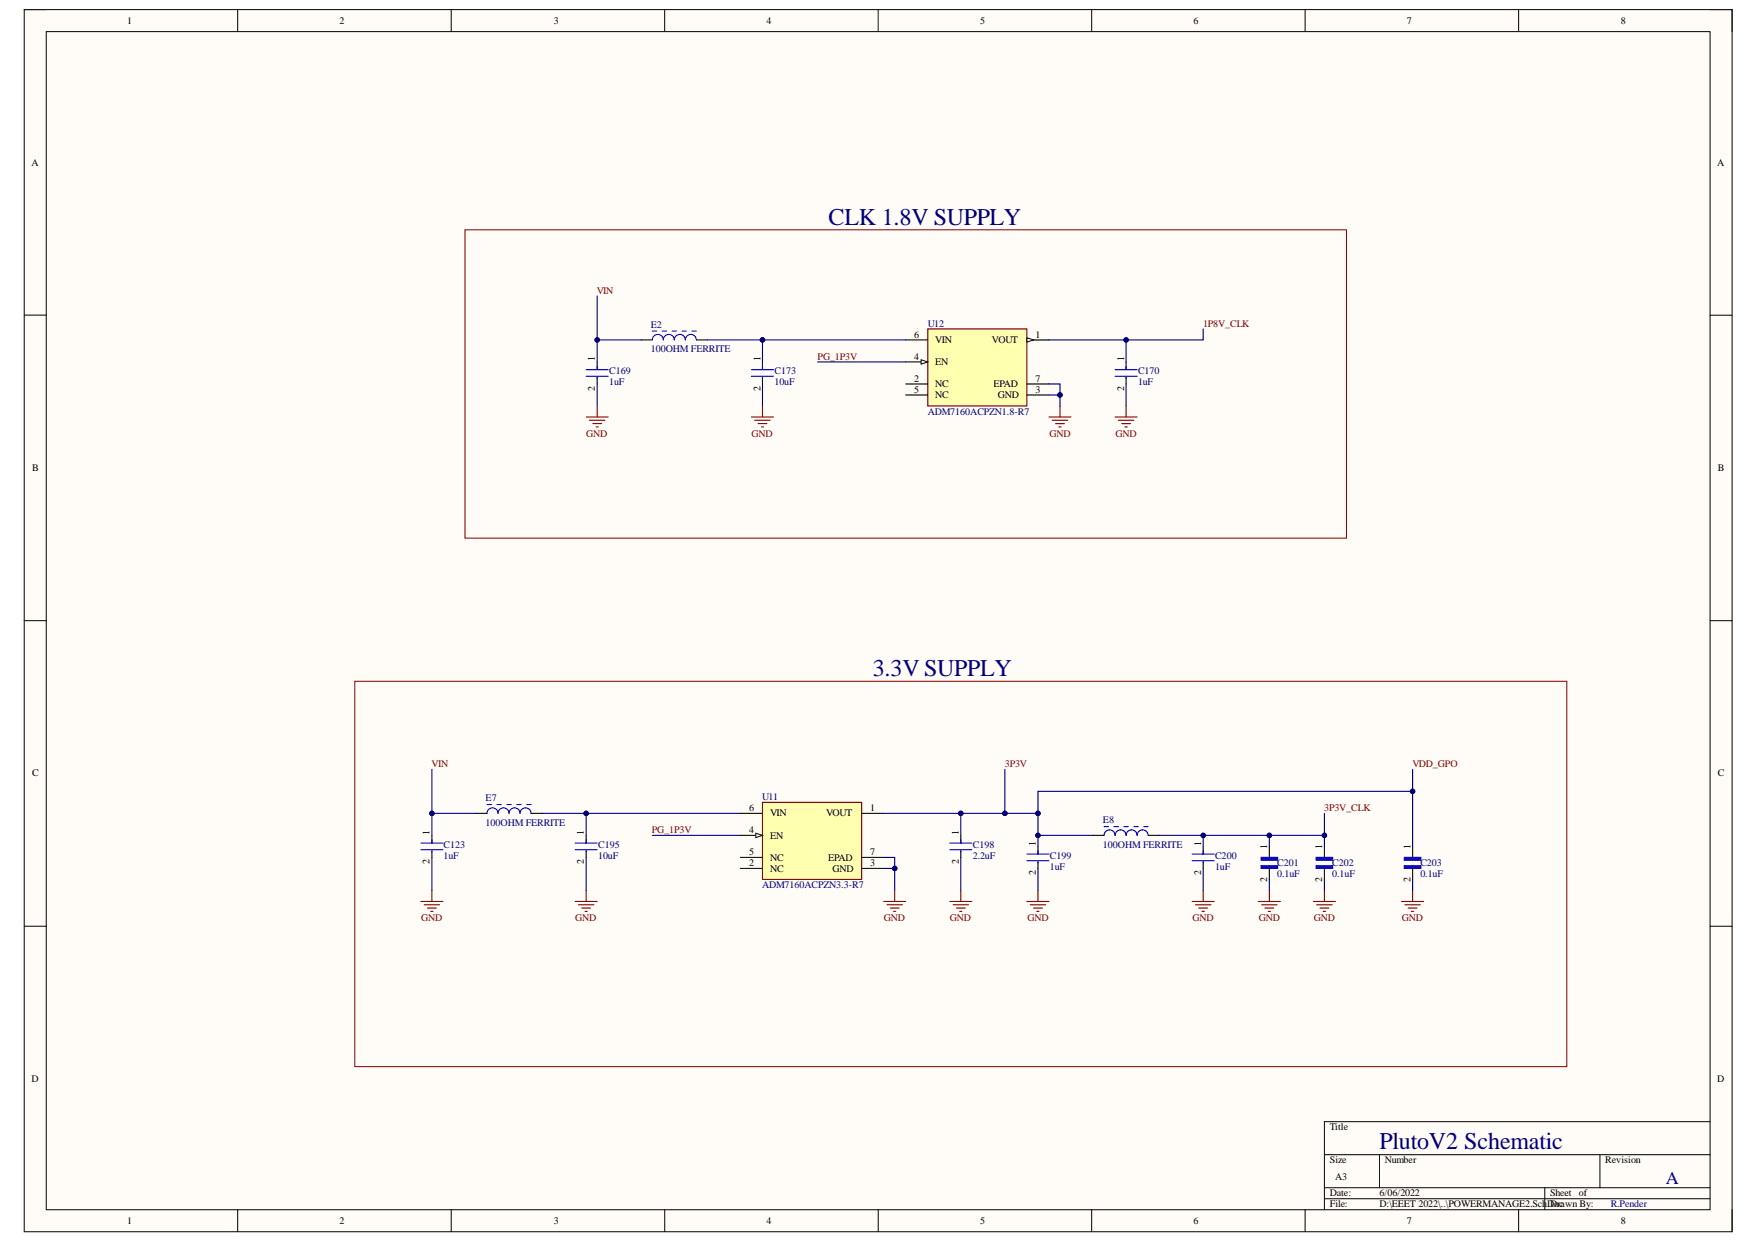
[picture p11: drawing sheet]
<svg xmlns="http://www.w3.org/2000/svg" width="297mm" height="210mm" viewBox="0 0 297 210" stroke-linecap="round" stroke-linejoin="round" font-family="sans-serif">
<path d="M4.1 1.6h288.2v206.2h-288.2z" fill-rule="evenodd" fill="#fffcf8"/>
<path d="M4.1 1.6h288.2v206.2h-288.2z" fill="none" stroke="#000" stroke-width=".17"/>
<path d="M7.8 5.3h280.8v198.8h-280.8z" fill-rule="evenodd" fill="#fffcf8"/>
<g fill="none" stroke="#000" stroke-width=".17">
<path d="M4.1 1.6h3.7M7.8 5.3h280.8v198.8h-280.8zM40.1 1.6v3.7M76.1 1.6v3.7M112.2 1.6v3.7M148.2 1.6v3.7M184.2 1.6v3.7M220.3 1.6v3.7M256.3 1.6v3.7M288.6 1.6h3.7v3.7M4.1 53.2h3.7M288.6 53.2h3.7"/>
<path d="M4.1 104.7h3.7M288.6 104.7h3.7M4.1 156.3h3.7M288.6 156.3h3.7M223.5 194.8h65.1M232.8 194.8v5.6M270 194.8v5.6M288.6 189.3h-65.1v14.8M40.1 204.1v3.7M76.1 204.1v3.7M112.2 204.1v3.7M148.2 204.1v3.7"/>
<path d="M184.2 204.1v3.7M220.3 204.1v3.7M223.5 200.4h65.1M223.5 202.3h65.1M256.3 204.1v3.7M260.7 200.4v3.7M292.3 204.1v3.7"/>
</g>
<path d="M156.6 55.5h16.7v13h-16.7z" fill-rule="evenodd" fill="#ffffb0"/>
<path d="M156.6 55.5h16.7v13h-16.7z" fill="none" stroke="#800000" stroke-width=".19"/>
<path d="M173.3 57.4h3.7" fill="none" stroke="#000" stroke-width=".19"/>
<path d="M173.3 57l1.1 .4-1.1 .3z" fill="#f8fcff"/>
<path d="M173.3 57l1.1 .4-1.1 .3z" fill="none" stroke="#000" stroke-width=".17"/>
<path d="M173.3 66.6h3.7" fill="none" stroke="#000" stroke-width=".19"/>
<path d="M152.9 61.1h3.7" fill="none" stroke="#000" stroke-width=".18"/>
<path d="M155.5 60.7l1.1 .4-1.1 .3z" fill="#f8fcff"/>
<path d="M155.5 60.7l1.1 .4-1.1 .3z" fill="none" stroke="#000" stroke-width=".17"/>
<path d="M152.9 57.4h3.7M152.9 66.6h3.7M152.9 64.8h3.7" fill="none" stroke="#000" stroke-width=".18"/>
<path d="M173.3 64.8h3.7" fill="none" stroke="#000" stroke-width=".19"/>
<path d="M128.7 135.4h16.7v13h-16.7z" fill-rule="evenodd" fill="#ffffb0"/>
<path d="M128.7 135.4h16.7v13h-16.7z" fill="none" stroke="#800000" stroke-width=".18"/>
<path d="M125 137.2h3.7M125 141h3.7" fill="none" stroke="#000" stroke-width=".18"/>
<path d="M127.6 140.6l1.1 .4-1.1 .3z" fill="#f8fcff"/>
<path d="M127.6 140.6l1.1 .4-1.1 .3z" fill="none" stroke="#000" stroke-width=".17"/>
<g fill="none" stroke="#000" stroke-width=".18">
<path d="M108.2 57.4h1.9M117.5 57.4h1.9M100.8 61.1v1.3M100.8 63.7v1.1M128.7 61.1v1.3M128.7 63.7v1.1M80.3 137.2h1.9M89.6 137.2h1.9M145.4 137.2h3.7M72.9 141v1.3M72.9 143.6v1.1M98.9 141v1.3"/>
<path d="M98.9 143.6v1.1M125 146.5h3.7M125 144.7h3.7M145.4 146.5h3.7M145.4 144.7h3.7M162.2 141v1.3M162.2 143.6v1.1"/>
</g>
<g fill="none" stroke="#00f" stroke-width=".18">
<path d="M110.1 57.4a.93 .93 0 0 1 .9-1 .93 .93 0 0 1 .9 1 .93 .93 0 0 1 1-1 .93 .93 0 0 1 .9 1 .93 .93 0 0 1 .9-1 .93 .93 0 0 1 1 1 .93 .93 0 0 1 .9-1 .93 .93 0 0 1 .9 1M110.1 55.9h.7M111.8 55.9h.7M113.4 55.9h.8M115.1 55.9h.8M116.8 55.9h.7M98.9 62.4h3.7M98.9 63.5h3.7M100.8 61.8v.6M100.8 63.7v.2M126.8 62.4h3.7M126.8 63.5h3.7"/>
<path d="M128.7 61.8v.6M128.7 63.7v.2M82.2 137.2a.93 .93 0 0 1 .9-.9 .93 .93 0 0 1 1 .9 .93 .93 0 0 1 .9-.9 .93 .93 0 0 1 .9 .9 .93 .93 0 0 1 .9-.9 .93 .93 0 0 1 1 .9 .93 .93 0 0 1 .9-.9 .93 .93 0 0 1 .9 .9M82.2 135.8h.7M83.9 135.8h.7M85.5 135.8h.8M87.2 135.8h.8M88.9 135.8h.7M71 142.3h3.8M71 143.4h3.8M72.9 141.7v.6M72.9 143.6v.1"/>
<path d="M97.1 142.3h3.7M97.1 143.4h3.7M98.9 141.7v.6M98.9 143.6v.1M160.3 142.3h3.7M160.3 143.4h3.7M162.2 141.7v.6M162.2 143.6v.1"/>
</g>
<path d="M149.1 152.1h3.8M149.7 152.7h2.6M150.3 153.2h1.4M150.8 153.8h.4M151 150.2v1.9" fill="none" stroke="#800000" stroke-width=".18"/>
<path d="M177 70.4h3.8M177.6 70.9h2.6M178.1 71.5h1.5M178.7 72h.4M178.9 68.5v1.9M188.2 70.4h3.7M188.8 70.9h2.6M189.3 71.5h1.5M189.9 72h.3M190.1 68.5v1.9" fill="none" stroke="#800000" stroke-width=".19"/>
<path d="M190.1 61.1v1.3M190.1 63.7v1.1M175.2 142.8v1.3M175.2 145.4v1.1M184.5 141h1.8M193.8 141h1.8M203.1 142.8v1.3M203.1 145.4v1.1" fill="none" stroke="#000" stroke-width=".19"/>
<g fill="none" stroke="#00f" stroke-width=".19">
<path d="M188.2 62.4h3.7M188.2 63.5h3.7M190.1 61.8v.6M190.1 63.7v.2M186.3 139.5h.8M188 139.5h.8M189.7 139.5h.7M191.4 139.5h.7M193 139.5h.8M173.3 144.1h3.7M173.3 145.2h3.7M175.2 143.6v.5"/>
<path d="M175.2 145.4v.2M186.3 141a.93 .93 0 0 1 1-1 .93 .93 0 0 1 .9 1 .93 .93 0 0 1 .9-1 .93 .93 0 0 1 1 1 .93 .93 0 0 1 .9-1 .93 .93 0 0 1 .9 1 .93 .93 0 0 1 .9-1 .93 .93 0 0 1 1 1M201.2 144.1h3.7M201.2 145.2h3.7M203.1 143.6v.5M203.1 145.4v.2"/>
</g>
<path d="M212.8 144.7h2.8v.4h-2.8z" fill-rule="evenodd" fill="#00f"/>
<path d="M212.8 144.7h2.8v.4h-2.8z" fill="none" stroke="#00f" stroke-width=".19"/>
<path d="M212.8 146.1h2.8v.4h-2.8z" fill-rule="evenodd" fill="#00f"/>
<path d="M212.8 146.1h2.8v.4h-2.8z" fill="none" stroke="#00f" stroke-width=".19"/>
<path d="M214.2 142.8v1.9M214.2 146.5v1.9" fill="none" stroke="#000" stroke-width=".19"/>
<path d="M222.1 144.7h2.8v.4h-2.8z" fill-rule="evenodd" fill="#00f"/>
<path d="M222.1 144.7h2.8v.4h-2.8z" fill="none" stroke="#00f" stroke-width=".19"/>
<path d="M222.1 146.1h2.8v.4h-2.8z" fill-rule="evenodd" fill="#00f"/>
<path d="M222.1 146.1h2.8v.4h-2.8z" fill="none" stroke="#00f" stroke-width=".19"/>
<path d="M223.5 142.8v1.9M223.5 146.5v1.9" fill="none" stroke="#000" stroke-width=".19"/>
<path d="M237 144.7h2.8v.4h-2.8z" fill-rule="evenodd" fill="#00f"/>
<path d="M237 144.7h2.8v.4h-2.8z" fill="none" stroke="#00f" stroke-width=".19"/>
<path d="M237 146.1h2.8v.4h-2.8z" fill-rule="evenodd" fill="#00f"/>
<path d="M237 146.1h2.8v.4h-2.8z" fill="none" stroke="#00f" stroke-width=".19"/>
<path d="M238.4 142.8v1.9M238.4 146.5v1.9" fill="none" stroke="#000" stroke-width=".19"/>
<g fill="none" stroke="#800000" stroke-width=".18">
<path d="M98.9 70.4h3.7M99.5 70.9h2.6M100 71.5h1.5M100.6 72h.4M100.8 68.5v1.9M126.8 70.4h3.7M127.4 70.9h2.6M127.9 71.5h1.5M128.5 72h.4M128.7 68.5v1.9M71 152.1h3.8M71.6 152.7h2.6"/>
<path d="M72.1 153.2h1.5M72.7 153.8h.4M72.9 150.2v1.9M97.1 152.1h3.7M97.6 152.7h2.6M98.2 153.2h1.5M98.7 153.8h.4M98.9 150.2v1.9M160.3 152.1h3.7M160.9 152.7h2.6M161.4 153.2h1.5M162 153.8h.3"/>
<path d="M162.2 150.2v1.9"/>
</g>
<g fill="none" stroke="#800000" stroke-width=".19">
<path d="M173.3 152.1h3.7M173.9 152.7h2.6M174.4 153.2h1.5M175 153.8h.4M175.2 150.3v1.8M201.2 152.1h3.7M201.8 152.7h2.6M202.3 153.2h1.5M202.9 153.8h.4M203.1 150.3v1.8M212.4 152.1h3.7M212.9 152.7h2.6"/>
<path d="M213.5 153.2h1.5M214 153.8h.4M214.2 150.3v1.8M221.7 152.1h3.7M222.2 152.7h2.6M222.8 153.2h1.5M223.3 153.8h.4M223.5 150.3v1.8M236.5 152.1h3.8M237.1 152.7h2.6M237.7 153.2h1.4M238.2 153.8h.4"/>
<path d="M238.4 150.3v1.8"/>
</g>
<path d="M78.5 38.8h148.7v52h-148.7zM59.9 115h204.5v65h-204.5z" fill="none" stroke="#800000" stroke-width=".17"/>
<path d="M108.2 57.4h-7.4v3.7" fill="none" stroke="#000080" stroke-width=".18"/>
<circle cx="100.8" cy="57.4" r=".37" fill="#000080"/>
<circle cx="100.8" cy="57.4" r=".37" fill="none" stroke="#000080" stroke-width=".17"/>
<path d="M128.7 57.4v3.7" fill="none" stroke="#000080" stroke-width=".18"/>
<circle cx="128.7" cy="57.4" r=".37" fill="#000080"/>
<circle cx="128.7" cy="57.4" r=".37" fill="none" stroke="#000080" stroke-width=".17"/>
<path d="M80.3 137.2h-7.4v3.8" fill="none" stroke="#000080" stroke-width=".18"/>
<circle cx="72.9" cy="137.2" r=".37" fill="#000080"/>
<circle cx="72.9" cy="137.2" r=".37" fill="none" stroke="#000080" stroke-width=".17"/>
<path d="M98.9 137.2v3.8" fill="none" stroke="#000080" stroke-width=".18"/>
<circle cx="98.9" cy="137.2" r=".37" fill="#000080"/>
<circle cx="98.9" cy="137.2" r=".37" fill="none" stroke="#000080" stroke-width=".17"/>
<path d="M138 61.1h14.9M110.1 141h14.9M149.1 144.7h1.9v1.8h-1.9" fill="none" stroke="#000080" stroke-width=".18"/>
<circle cx="151" cy="146.5" r=".37" fill="#000080"/>
<circle cx="151" cy="146.5" r=".37" fill="none" stroke="#000080" stroke-width=".17"/>
<path d="M151 146.5v3.7" fill="none" stroke="#000080" stroke-width=".18"/>
<circle cx="151" cy="146.5" r=".37" fill="#000080"/>
<circle cx="151" cy="146.5" r=".37" fill="none" stroke="#000080" stroke-width=".17"/>
<path d="M177 64.8h1.9v1.8h-1.9" fill="none" stroke="#000080" stroke-width=".19"/>
<circle cx="178.9" cy="66.6" r=".37" fill="#000080"/>
<circle cx="178.9" cy="66.6" r=".37" fill="none" stroke="#000080" stroke-width=".17"/>
<path d="M178.9 66.6v1.9" fill="none" stroke="#000080" stroke-width=".19"/>
<circle cx="178.9" cy="66.6" r=".37" fill="#000080"/>
<circle cx="178.9" cy="66.6" r=".37" fill="none" stroke="#000080" stroke-width=".17"/>
<path d="M177 57.4h13.1v3.7" fill="none" stroke="#000080" stroke-width=".19"/>
<circle cx="190.1" cy="57.4" r=".37" fill="#000080"/>
<circle cx="190.1" cy="57.4" r=".37" fill="none" stroke="#000080" stroke-width=".17"/>
<path d="M203.1 55.5v1.9h-13" fill="none" stroke="#000080" stroke-width=".19"/>
<circle cx="190.1" cy="57.4" r=".37" fill="#000080"/>
<circle cx="190.1" cy="57.4" r=".37" fill="none" stroke="#000080" stroke-width=".17"/>
<path d="M190.1 64.8v3.7M175.2 141h9.3" fill="none" stroke="#000080" stroke-width=".19"/>
<circle cx="175.2" cy="141" r=".38" fill="#000080"/>
<circle cx="175.2" cy="141" r=".38" fill="none" stroke="#000080" stroke-width=".17"/>
<path d="M223.5 141v1.8" fill="none" stroke="#000080" stroke-width=".19"/>
<circle cx="223.5" cy="141" r=".37" fill="#000080"/>
<circle cx="223.5" cy="141" r=".37" fill="none" stroke="#000080" stroke-width=".17"/>
<path d="M214.2 141v1.8" fill="none" stroke="#000080" stroke-width=".19"/>
<circle cx="214.2" cy="141" r=".37" fill="#000080"/>
<circle cx="214.2" cy="141" r=".37" fill="none" stroke="#000080" stroke-width=".17"/>
<path d="M203.1 141v1.8" fill="none" stroke="#000080" stroke-width=".19"/>
<circle cx="203.1" cy="141" r=".37" fill="#000080"/>
<circle cx="203.1" cy="141" r=".37" fill="none" stroke="#000080" stroke-width=".17"/>
<path d="M175.2 137.2v-3.7h63.2v9.3M203.1 146.5v3.8M214.2 148.4v1.9M223.5 148.4v1.9M238.4 148.4v1.9" fill="none" stroke="#000080" stroke-width=".19"/>
<circle cx="175.2" cy="137.2" r=".37" fill="#000080"/>
<circle cx="175.2" cy="137.2" r=".37" fill="none" stroke="#000080" stroke-width=".17"/>
<circle cx="238.4" cy="133.5" r=".37" fill="#000080"/>
<circle cx="238.4" cy="133.5" r=".37" fill="none" stroke="#000080" stroke-width=".17"/>
<path d="M175.2 146.5v3.8" fill="none" stroke="#000080" stroke-width=".19"/>
<path d="M162.2 137.2v3.8M162.2 144.7v5.5" fill="none" stroke="#000080" stroke-width=".18"/>
<circle cx="162.2" cy="137.2" r=".37" fill="#000080"/>
<circle cx="162.2" cy="137.2" r=".37" fill="none" stroke="#000080" stroke-width=".17"/>
<path d="M238.4 129.8v3.7" fill="none" stroke="#000080" stroke-width=".19"/>
<circle cx="238.4" cy="133.5" r=".37" fill="#000080"/>
<circle cx="238.4" cy="133.5" r=".37" fill="none" stroke="#000080" stroke-width=".17"/>
<path d="M100.8 64.8v3.7M128.7 64.8v3.7M72.9 129.8v7.4M72.9 144.7v5.5M98.9 144.7v5.5" fill="none" stroke="#000080" stroke-width=".18"/>
<circle cx="72.9" cy="137.2" r=".37" fill="#000080"/>
<circle cx="72.9" cy="137.2" r=".37" fill="none" stroke="#000080" stroke-width=".17"/>
<path d="M100.8 49.9v7.5" fill="none" stroke="#000080" stroke-width=".18"/>
<circle cx="100.8" cy="57.4" r=".37" fill="#000080"/>
<circle cx="100.8" cy="57.4" r=".37" fill="none" stroke="#000080" stroke-width=".17"/>
<path d="M119.4 57.4h33.5" fill="none" stroke="#000080" stroke-width=".18"/>
<circle cx="128.7" cy="57.4" r=".37" fill="#000080"/>
<circle cx="128.7" cy="57.4" r=".37" fill="none" stroke="#000080" stroke-width=".17"/>
<path d="M91.5 137.2h33.5" fill="none" stroke="#000080" stroke-width=".18"/>
<circle cx="98.9" cy="137.2" r=".37" fill="#000080"/>
<circle cx="98.9" cy="137.2" r=".37" fill="none" stroke="#000080" stroke-width=".17"/>
<path d="M169.6 129.8v7.4h-20.5" fill="none" stroke="#000080" stroke-width=".18"/>
<circle cx="162.2" cy="137.2" r=".37" fill="#000080"/>
<circle cx="162.2" cy="137.2" r=".37" fill="none" stroke="#000080" stroke-width=".17"/>
<circle cx="169.6" cy="137.2" r=".37" fill="#000080"/>
<circle cx="169.6" cy="137.2" r=".37" fill="none" stroke="#000080" stroke-width=".17"/>
<path d="M169.6 137.2h5.6v5.6" fill="none" stroke="#000080" stroke-width=".19"/>
<circle cx="169.6" cy="137.2" r=".37" fill="#000080"/>
<circle cx="169.6" cy="137.2" r=".37" fill="none" stroke="#000080" stroke-width=".17"/>
<circle cx="175.2" cy="137.2" r=".37" fill="#000080"/>
<circle cx="175.2" cy="137.2" r=".37" fill="none" stroke="#000080" stroke-width=".17"/>
<circle cx="175.2" cy="141" r=".38" fill="#000080"/>
<circle cx="175.2" cy="141" r=".38" fill="none" stroke="#000080" stroke-width=".17"/>
<path d="M223.5 137.2v3.8h-27.9" fill="none" stroke="#000080" stroke-width=".19"/>
<circle cx="203.1" cy="141" r=".37" fill="#000080"/>
<circle cx="203.1" cy="141" r=".37" fill="none" stroke="#000080" stroke-width=".17"/>
<circle cx="214.2" cy="141" r=".37" fill="#000080"/>
<circle cx="214.2" cy="141" r=".37" fill="none" stroke="#000080" stroke-width=".17"/>
<circle cx="223.5" cy="141" r=".37" fill="#000080"/>
<circle cx="223.5" cy="141" r=".37" fill="none" stroke="#000080" stroke-width=".17"/>
<g font-size="4.1" fill="#000080">
<text x="139.8" y="37.9">CLK 1.8V SUPPLY</text>
<text x="147.3" y="114">3.3V SUPPLY</text>
<text x="232.8" y="193.9">PlutoV2 Schematic</text>
</g>
<text font-size="3" fill="#000080" x="281.1" y="199.7">A</text>
<g font-size="1.7">
<text x="21.5" y="4">1</text>
<text x="57.3" y="4">2</text>
<text x="93.5" y="4">3</text>
<text x="129.4" y="4">4</text>
<text x="165.5" y="4">5</text>
<text x="201.5" y="4">6</text>
<text x="237.4" y="4">7</text>
<text x="273.5" y="4">8</text>
<text x="5.3" y="27.9">A</text>
<text x="289.8" y="27.9">A</text>
<text x="154.3" y="57">6</text>
<text x="157.8" y="57.9">VIN</text>
<text x="167.4" y="57.9">VOUT</text>
<text x="174.7" y="57">1</text>
<text x="100.4" y="65.9" transform="rotate(-90 100.4 65.9)">2</text>
<text x="100.4" y="60.9" transform="rotate(-90 100.4 60.9)">1</text>
<text x="128.4" y="65.9" transform="rotate(-90 128.4 65.9)">2</text>
<text x="128.4" y="60.9" transform="rotate(-90 128.4 60.9)">1</text>
<text x="154.3" y="60.7">4</text>
<text x="154.3" y="64.4">2</text>
<text x="157.8" y="61.6">EN</text>
<text x="157.8" y="65.3">NC</text>
<text x="167.6" y="65.3">EPAD</text>
<text x="174.7" y="64.4">7</text>
<text x="189.7" y="65.9" transform="rotate(-90 189.7 65.9)">2</text>
<text x="189.7" y="60.9" transform="rotate(-90 189.7 60.9)">1</text>
<text x="154.3" y="66.3">5</text>
<text x="157.8" y="67.2">NC</text>
<text x="168.4" y="67.2">GND</text>
<text x="174.7" y="66.3">3</text>
<text x="5.4" y="79.5">B</text>
<text x="289.9" y="79.5">B</text>
<text x="5.4" y="131">C</text>
<text x="289.9" y="131">C</text>
<text x="126.4" y="136.8">6</text>
<text x="130" y="137.8">VIN</text>
<text x="139.4" y="137.8">VOUT</text>
<text x="146.9" y="136.8">1</text>
<text x="72.5" y="140.8" transform="rotate(-90 72.5 140.8)">1</text>
<text x="98.5" y="140.8" transform="rotate(-90 98.5 140.8)">1</text>
<text x="126.4" y="140.6">4</text>
<text x="130" y="141.5">EN</text>
<text x="161.8" y="140.8" transform="rotate(-90 161.8 140.8)">1</text>
<text x="174.8" y="142.7" transform="rotate(-90 174.8 142.7)">1</text>
<text x="202.7" y="142.7" transform="rotate(-90 202.7 142.7)">1</text>
<text x="213.9" y="143.2" transform="rotate(-90 213.9 143.2)">1</text>
<text x="223.2" y="143.2" transform="rotate(-90 223.2 143.2)">1</text>
<text x="238" y="143.2" transform="rotate(-90 238 143.2)">1</text>
<text x="72.5" y="145.8" transform="rotate(-90 72.5 145.8)">2</text>
<text x="98.5" y="145.8" transform="rotate(-90 98.5 145.8)">2</text>
<text x="126.4" y="146.1">2</text>
<text x="126.4" y="144.3">5</text>
<text x="130" y="147.1">NC</text>
<text x="130" y="145.2">NC</text>
<text x="139.8" y="145.2">EPAD</text>
<text x="140.5" y="147.1">GND</text>
<text x="146.9" y="144.3">7</text>
<text x="146.9" y="146.1">3</text>
<text x="161.8" y="145.8" transform="rotate(-90 161.8 145.8)">2</text>
<text x="174.8" y="147.6" transform="rotate(-90 174.8 147.6)">2</text>
<text x="202.7" y="147.6" transform="rotate(-90 202.7 147.6)">2</text>
<text x="213.9" y="148.7" transform="rotate(-90 213.9 148.7)">2</text>
<text x="223.2" y="148.7" transform="rotate(-90 223.2 148.7)">2</text>
<text x="238" y="148.7" transform="rotate(-90 238 148.7)">2</text>
<text x="5.3" y="182.6">D</text>
<text x="289.8" y="182.6">D</text>
<text x="224.4" y="190.7">Title</text>
<text x="224.4" y="196.3">Size</text>
<text x="233.7" y="196.3">Number</text>
<text x="270.9" y="196.3">Revision</text>
<text x="224.4" y="201.8">Date:</text>
<text x="224.4" y="203.7">File:</text>
<text x="225.4" y="199.1">A3</text>
<text x="232.8" y="201.8">6/06/2022</text>
<text x="232.8" y="203.7">D:\EEET 2022\..\POWERMANAGE2.Sch</text>
<text x="261.1" y="203.7">DDoc</text>
<text x="261.6" y="201.8">Sheet</text>
<text x="262.8" y="203.7">rawn By:</text>
<text x="266.5" y="201.8">of</text>
<text x="21.5" y="206.5">1</text>
<text x="57.3" y="206.5">2</text>
<text x="93.5" y="206.5">3</text>
<text x="129.4" y="206.5">4</text>
<text x="165.5" y="206.5">5</text>
<text x="201.5" y="206.5">6</text>
<text x="237.4" y="206.5">7</text>
<text x="273.5" y="206.5">8</text>
</g>
<g font-size="1.7" fill="#800000">
<text x="100.7" y="49.6">VIN</text>
<text x="203.1" y="55.1">1P8V_CLK</text>
<text x="138" y="60.7">PG_1P3V</text>
<text x="99" y="73.7">GND</text>
<text x="126.8" y="73.7">GND</text>
<text x="177.1" y="73.7">GND</text>
<text x="188.3" y="73.7">GND</text>
<text x="72.8" y="129.4">VIN</text>
<text x="169.6" y="129.4">3P3V</text>
<text x="238.4" y="129.4">VDD_GPO</text>
<text x="223.5" y="136.8">3P3V_CLK</text>
<text x="110" y="140.6">PG_1P3V</text>
<text x="71.1" y="155.4">GND</text>
<text x="97.1" y="155.4">GND</text>
<text x="149.1" y="155.4">GND</text>
<text x="160.3" y="155.4">GND</text>
<text x="173.4" y="155.4">GND</text>
<text x="201.3" y="155.4">GND</text>
<text x="212.4" y="155.4">GND</text>
<text x="221.7" y="155.4">GND</text>
<text x="236.6" y="155.4">GND</text>
</g>
<g font-size="1.7" fill="#000080">
<text x="109.9" y="55.3">E2</text>
<text x="109.9" y="59.3">100OHM FERRITE</text>
<text x="156.6" y="55.1">U12</text>
<text x="102.8" y="63.1">C169</text>
<text x="102.8" y="64.9">1uF</text>
<text x="130.7" y="63.1">C173</text>
<text x="130.7" y="64.9">10uF</text>
<text x="192.1" y="63.1">C170</text>
<text x="192.1" y="64.9">1uF</text>
<text x="156.6" y="70">ADM7160ACPZN1.8-R7</text>
<text x="82" y="135.2">E7</text>
<text x="128.6" y="135">U11</text>
<text x="74.9" y="143">C123</text>
<text x="82" y="139.3">100OHM FERRITE</text>
<text x="101" y="143">C195</text>
<text x="164.2" y="143">C198</text>
<text x="186.2" y="138.9">E8</text>
<text x="186.2" y="143">100OHM FERRITE</text>
<text x="74.9" y="144.9">1uF</text>
<text x="101" y="144.9">10uF</text>
<text x="128.6" y="149.8">ADM7160ACPZN3.3-R7</text>
<text x="164.2" y="144.9">2.2uF</text>
<text x="177.2" y="144.9">C199</text>
<text x="177.2" y="146.7">1uF</text>
<text x="205.1" y="144.9">C200</text>
<text x="205.1" y="146.7">1uF</text>
<text x="215.6" y="146.1">C201</text>
<text x="215.6" y="148">0.1uF</text>
<text x="224.9" y="146.1">C202</text>
<text x="224.9" y="148">0.1uF</text>
<text x="239.7" y="146.1">C203</text>
<text x="239.7" y="148">0.1uF</text>
<text x="271.8" y="203.7">R.Pender</text>
</g>
</svg>
